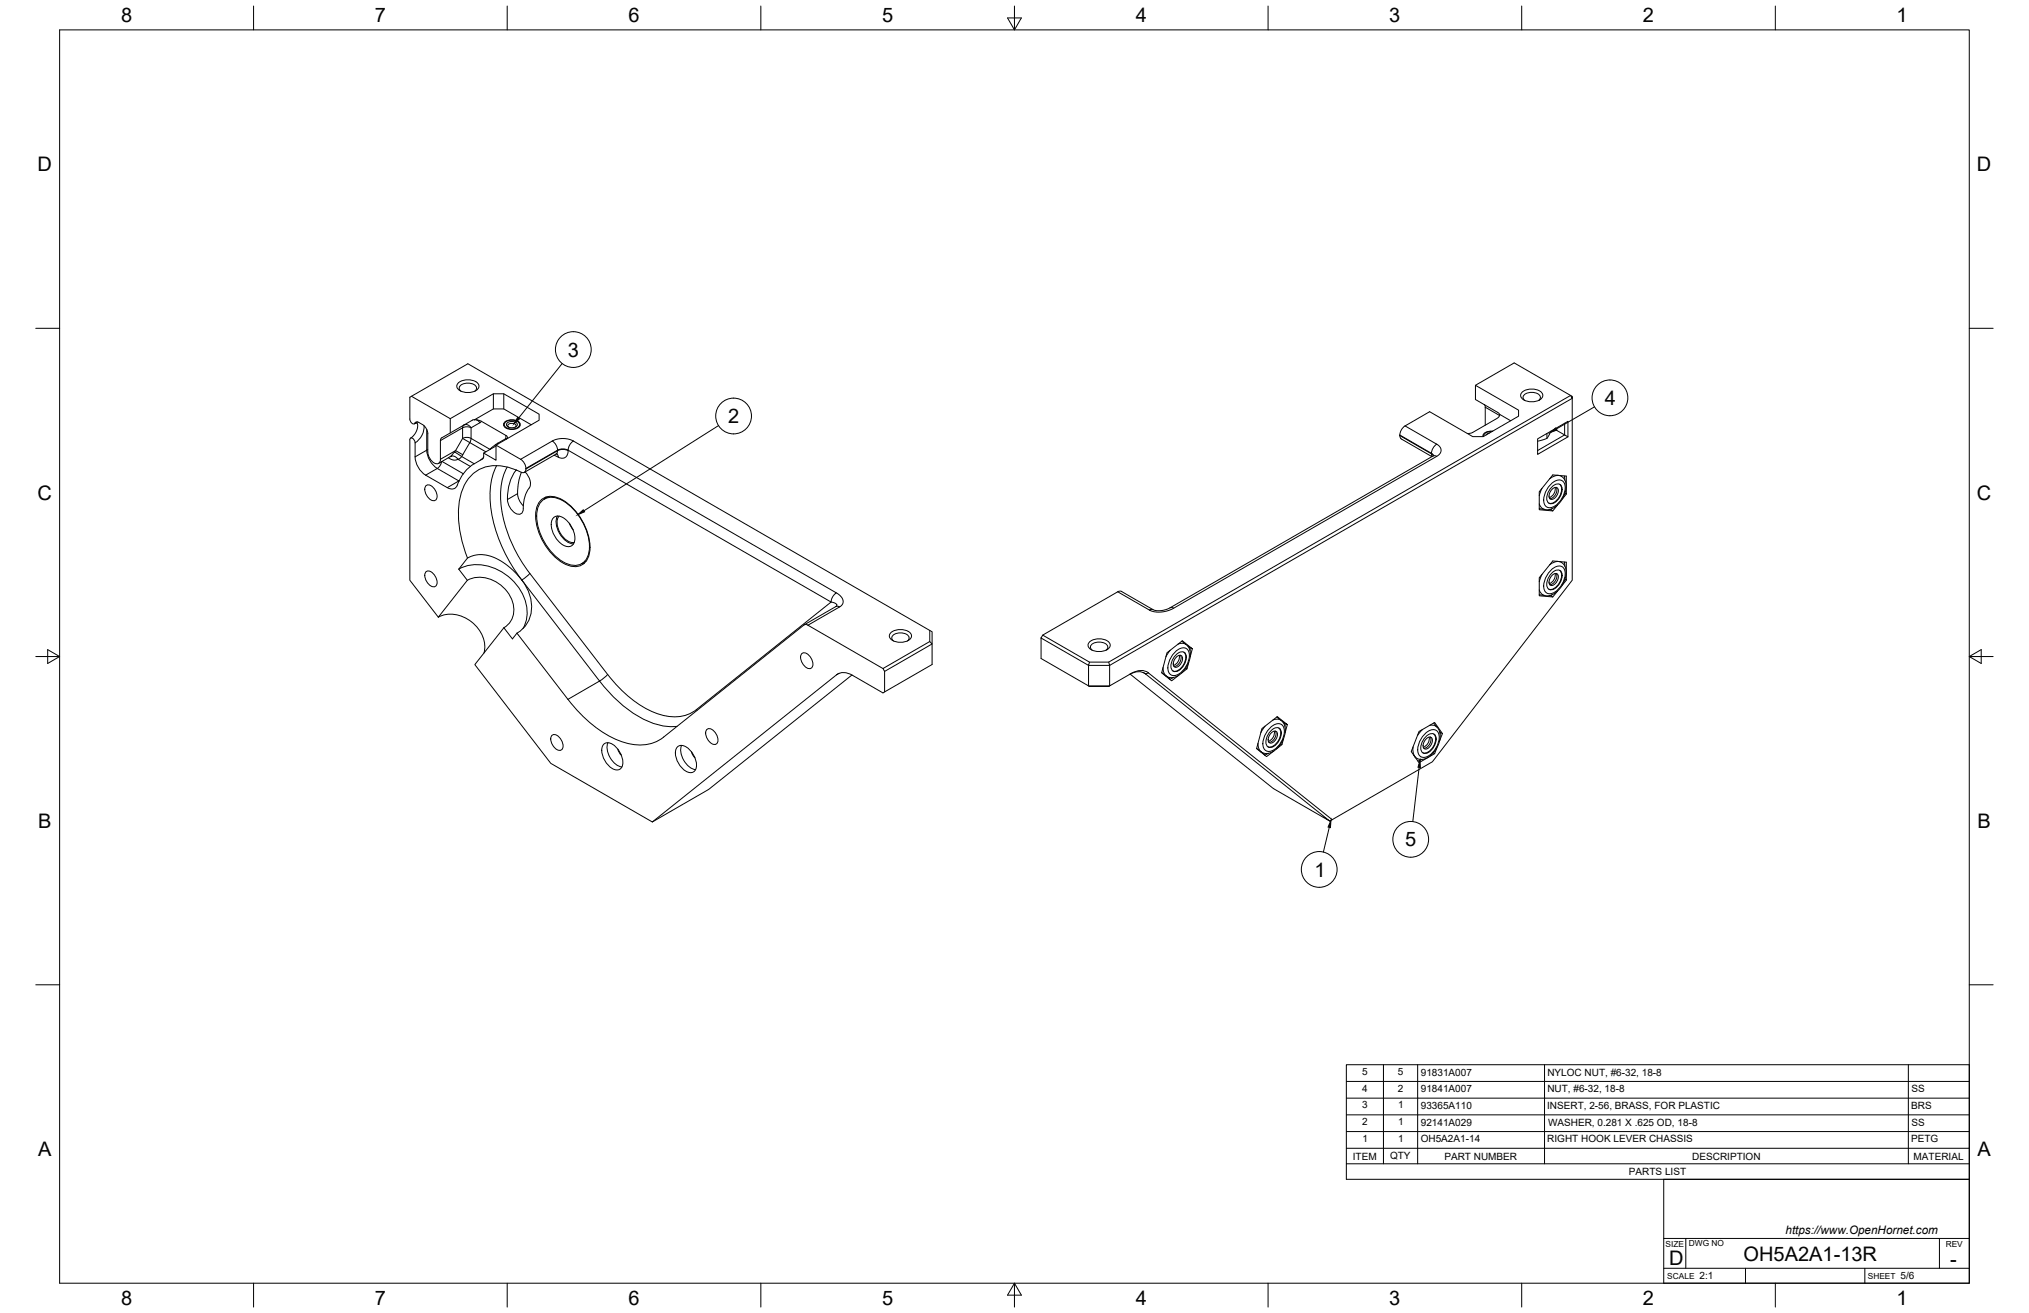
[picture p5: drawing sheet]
<svg xmlns="http://www.w3.org/2000/svg" width="864mm" height="559mm" viewBox="0 0 864 559" stroke-linecap="round" stroke-linejoin="round" font-family="sans-serif">
<!-- layer: Visible -->
<g fill="none" stroke="#000" stroke-width=".43">
<path d="M175.1 168.7l16.5 9.5v6.1M191.6 178.2l18.4-10.6h4.4l15.1 8.7v2.5l-18.4 10.6M195.2 162.9a6.7 6.7 0 0 1 8.3 .4 2.48 2.48 0 0 1-2.4 3.5 5.8 5.8 0 0 1-6.6-1.9 1.84 1.84 0 0 1 .7-2zM196.2 166.5a1.75 1.75 0 0 1-.6-2 1.75 1.75 0 0 1 1.7-1.2 4.1 4.1 0 0 1 5.6 1.9l-.8 1.3M201.9 178.7l8.1-4.7h4.4l11.7 6.8M201.9 178.7l-.8 .1-13.3 7.7-.3 1v8a1.74 1.74 0 0 1-1.2 1.9 1.74 1.74 0 0 1-2.1-.7l-1.3-1.7-.8-2v-8.4a5.4 5.4 0 0 0-3.9-4.8l-1.3-.1a1.24 1.24 0 0 1-1.4 .6 1.24 1.24 0 0 1-.9-1.2l-.2-10 24.7-14.3 196.6 113.5v4.7M201.9 178.7l2.8 .5 10.6 6.1M210 167.6v6.4M214.4 167.6v6.4M214.8 179.6a4.6 4.6 0 0 1 6.6 .9 3.2 3.2 0 0 1-4.2 2.2 2.27 2.27 0 0 1-2.7-2.7zM215.1 179.7a4.2 4.2 0 0 1 6 .8 2.84 2.84 0 0 1-3.6 2.1 2.16 2.16 0 0 1-2.7-2.5zM628 164l18.3 10.6v2.5l-15 8.7h-4.4l-18.4-10.6-10.5 6.1"/>
<path d="M631.7 172.1l.5 1.2v7.7M638.3 176.3l4.7 2.8M648 166.8a6.7 6.7 0 0 1 8.3 .5 2.48 2.48 0 0 1-2.4 3.5 5.8 5.8 0 0 1-6.6-2 1.84 1.84 0 0 1 .7-2zM649 170.4a1.75 1.75 0 0 1-.6-1.9 1.75 1.75 0 0 1 1.7-1.2 4.1 4.1 0 0 1 5.6 1.9l-.8 1.2M176.4 180.4l1.2-.2 .1 2-1.1 2.5-1.8 1.8M176.7 188.5v5.9a10 10 0 0 0 4.5 7.8l9.2 5.3a2.86 2.86 0 0 0 3 .4 2.86 2.86 0 0 0 1.7-2.5 16.7 16.7 0 0 1 6.8-8.1M176.7 188.5a1.76 1.76 0 0 0-2-2l-.3 .7v59.7l12.2 15.8M191.7 194.3l-5 2.9M211.1 189.8l-5.2 3-.3 2.4-3.7 2.1M211.1 189.4l10.5 6.1a4.1 4.1 0 0 1 1.7 5.5l-1 .2a20.2 20.2 0 0 0-18.8-1.2 19 19 0 0 0-8.3 15.7 49.6 49.6 0 0 0 3.8 21.8M211.1 189.4v6.5l-5.2-3.1M215.3 185.3l.7 .6v.7"/>
<path d="M215.8 180a2.87 2.87 0 0 1 4.4 .7 2.71 2.71 0 0 1-4.7 0zM216.4 181.8l-.2-.3a1.57 1.57 0 0 1 2.4-1.3l1 .7-.3 .9M237.1 193.1l-13.9 7.9M598.1 181.2a3.9 3.9 0 0 0-1.6 5.6l13 7.5M610.3 193.8l-113 65.3-3.2 .8-3-.3-13.8-7.9M626.8 184.1l11.1-6.6a1.19 1.19 0 0 0-.5-2l-9.4-5.5v-6l16.5-9.5 24.7 14.2v.8l-.7-1.2-196.6 113.5h-8.2M626.8 184.1l-2.3 .4M634 184.3l-1.5 .8M635 183.6a2.85 2.85 0 0 0-3.5 2.1M635.3 183.5a3.7 3.7 0 0 0-4.1 1.9v.4M658.4 184.5v2.1M660 183.5l-1.6 3.1-3.9 1.2"/>
<path d="M665.9 180.1v5l-4.3-2.5M667.4 185.9l-12.9 7.5v-6.6l12.9-7.5v6.6l-1.5-.8-11.4 6.6M181.4 206.6a3.3 3.3 0 0 1 4.2 2.7 2.36 2.36 0 0 1-1 3.8 5 5 0 0 1-3.5-6.1zM219.7 200a18.5 18.5 0 0 0-3.2 14.8 5.7 5.7 0 0 0 4.8 4.1 2.05 2.05 0 0 0 1.4-2.4M221.9 201l-1.2 4.2a10.7 10.7 0 0 0 1.1 8.9l1 1.2M223.5 200.9a5.8 5.8 0 0 1 .9 8.1 15.6 15.6 0 0 0-1.7 7.5M230.5 212.6a7.6 7.6 0 0 1 9 .2 25.2 25.2 0 0 1 11.6 21.6 6.6 6.6 0 0 1-10.2 5.9 24.8 24.8 0 0 1-12.9-22.3 8.2 8.2 0 0 1 2.5-5.4zM230.9 213a7.4 7.4 0 0 1 8.8 .2 24.4 24.4 0 0 1 11.1 20.9 6.4 6.4 0 0 1-9.8 5.7 24 24 0 0 1-12.5-21.6 8 8 0 0 1 2.4-5.2zM233.6 211.3l-1.9 1.1 .8-.9M237.3 219.6a9.3 9.3 0 0 0 3.3 10.4l2.1 1.3 1.4 .2M238 219.7a7.3 7.3 0 0 0 1.6 8.8l2.8 2.1 2 .2M655.2 216.5l2.1 .3"/>
<path d="M656.3 207.8l-1.1 3.2M659.9 216.9l1 .5M660.4 208.4l.5-.4a1.38 1.38 0 0 1 1.8-.5 1.38 1.38 0 0 1 .5 1.9 3.4 3.4 0 0 1-3.3 3 3 3 0 0 1 .5-4zM660.5 207.3a2.44 2.44 0 0 1 4.1-.4 6.1 6.1 0 0 1-4.8 7.5 3.1 3.1 0 0 1-1-4.5zM660.5 216.5l-1.1 .4M661.9 207.5a3.9 3.9 0 0 1-2.5 4.3M662.4 207.4a3.6 3.6 0 0 1-2.8 4.8M662.6 202.3l.8 .1M663.4 202.4h.7M663.4 202.3l1.2 .4 1 .9 1 2.5-.3 3.3-1.8 3.7-2.2 2.4-2.9 1.4-1.2 .1-1.6-.5-.7-.7-.7-1.4M663.4 202.3l-2.1 .5-1.7 1M663.8 206.1a5.1 5.1 0 0 1-1.1 6.7l-1.8 1.3h-1.7"/>
<path d="M665.8 202.6l.3 1.8M666.1 210l.6 .3v-7.7l-5.8-.5-5.7 7.2v7.6l5.7 .5 2.1-2.5M666.7 210.3l-1.8 2.1M235.6 220.3a4.1 4.1 0 0 1 5.7 1.2 9.6 9.6 0 0 1 2.8 9.9 3.4 3.4 0 0 1-5.3 0 9.7 9.7 0 0 1-3.6-10.5zM242.3 222.7l1.7 2.9M249.5 238.8l-1.9 1.1 1.2-.3M662.6 238.9l.8 .1M663.4 239h.7M663.4 239l1.9 .9 1.2 2.3v2.7l-.9 3-2.1 3.1-2.2 1.8-2.6 .8-2.1-.5M663.4 239l-2.1 .4-1.7 1M665.8 239.2l.3 1.8M181.4 243.3a3.3 3.3 0 0 1 4.2 2.6 2.36 2.36 0 0 1-1 3.9 5 5 0 0 1-3.5-6.1z"/>
<path d="M195.3 242.2l4-4.9 3.7-1.2 3.5 .1 3.5 .9 3.5 1.9 3.6 2.6 3.5 3.5a22.2 22.2 0 0 1 5.7 13.8 12.5 12.5 0 0 1-6.3 10.6M195.3 242.2l3.6 4.8M195.3 242.2a19.8 19.8 0 0 1 23.5 5.4 17.2 17.2 0 0 1 3.8 20M198.9 247l-12.3 15.7M198.9 247a14 14 0 0 1 17.8 6 9.8 9.8 0 0 1-2.2 14.2M355.9 258.1l-13.6 7.8M477.3 251.7l-.7-.1-.8 .3-32 18.4M490.8 259.5l-.7-.2-.9 .3M655.2 253.1l2.1 .3M655.2 251l.4 1.1 1 1M656.3 244.4l-1.1 3.2M659.9 253.5l1 .6"/>
<path d="M660.4 245.1l.5-.5a1.38 1.38 0 0 1 1.8-.4 1.38 1.38 0 0 1 .5 1.8 3.4 3.4 0 0 1-3.3 3.1 3 3 0 0 1 .5-4zM660.5 243.9a2.44 2.44 0 0 1 4.1-.3 6.1 6.1 0 0 1-4.8 7.4 3.1 3.1 0 0 1-1-4.5zM660.5 253.2l-1.1 .3M661.9 244.1a3.9 3.9 0 0 1-2.5 4.3M662.4 244a3.6 3.6 0 0 1-2.8 4.8M663.8 242.7a5.1 5.1 0 0 1-1.1 6.7l-1.8 1.3-1.7 .1M666.1 246.6l.6 .3v-7.6l-5.8-.6-5.7 7.2v7.7l5.7 .5 2.1-2.6M666.7 246.9l-1.8 2.2M186.6 262.7a14 14 0 0 1 17.5 5.6 11.8 11.8 0 0 1 1.9 9.7M220 269.5l21.7 28.1a49.9 49.9 0 0 0 25.5 18.8 17.4 17.4 0 0 0 15.3-2.7M220 269.5l-1.9 2.4-3.6-4.7-12.4 15.7 32.3 42 43.2 24.9 78.5-62.6a5.9 5.9 0 0 1 6.9 .2M341.3 278.1a3.3 3.3 0 0 1 4.3 2.6 2.36 2.36 0 0 1-1.1 3.9 5 5 0 0 1-3.5-6.1z"/>
<path d="M343.9 266.1l31.9 18.4M343.9 266.1l-1.1-.3-.6 .2-59.8 47.7M379.3 269.2a6.7 6.7 0 0 1 8.3 .4 2.48 2.48 0 0 1-2.4 3.5 5.8 5.8 0 0 1-6.6-1.9 1.84 1.84 0 0 1 .7-2zM380.3 272.8a1.75 1.75 0 0 1-.6-2 1.75 1.75 0 0 1 1.7-1.2 4.1 4.1 0 0 1 5.6 1.9l-.8 1.3M395.7 268.3l1 .6v13.9l-20.9 12.1-12.9-7.4M443.1 271.5v8.7l20.6 12h8.2l.4-.3h-9v-8.7h9l-.4-1.4M443.8 270.3l19.9 11.5-.4 1.4-20.2-11.7zM463.9 273.1a6.7 6.7 0 0 1 8.3 .5 2.48 2.48 0 0 1-2.4 3.5 5.8 5.8 0 0 1-6.6-2 1.84 1.84 0 0 1 .7-2zM464.9 276.7a1.75 1.75 0 0 1-.7-2 1.75 1.75 0 0 1 1.8-1.1 4.1 4.1 0 0 1 5.5 1.8l-.7 1.3M498.1 276.7l-1.8 2.8M500.5 279.9l.4-.4a1.38 1.38 0 0 1 1.9-.5 1.38 1.38 0 0 1 .5 1.8 3.4 3.4 0 0 1-3.4 3.1 3 3 0 0 1 .6-4zM500.5 278.7a2.44 2.44 0 0 1 4.2-.3 6.1 6.1 0 0 1-4.9 7.4 3.1 3.1 0 0 1-1-4.5z"/>
<path d="M501.9 278.9a3.9 3.9 0 0 1-2.5 4.3M502.4 278.9a3.6 3.6 0 0 1-2.7 4.7M503 272.9l1.8 1.4M503.9 277.5a5.1 5.1 0 0 1-1.2 6.8l-1.8 1.3h-1.7M504.6 274.2l1.3 1.2 .7 2.3-.1 2.5-1.3 3.3-1.9 2.5-2.4 1.8-2.2 .6-2-.5M504.6 274.1l-1.5-.3-1.7 .4M505.3 274.7l1 .8a.88 .88 0 0 1 .2 1.4M505.9 275.2l1.6 .9-4.3-3.4-6.5 5.1-2.3 8.5 4.3 3.5 3.1-2.5M507.5 276.1l-.9 3.4M362.6 287.3l-61 48.7-24 13.8M375.8 284.5l19.9-11.5 1 1.1-20.2 11.7zM376.5 285.8v8.7"/>
<path d="M481 286.9l61 48.7 24 13.8-78.4-62.6a5.9 5.9 0 0 0-6.9 .3M494.5 286.2l1.8 1.5M495 284.1l.4 2.4 .9 1.2M496.3 287.7l1.1 .9a.94 .94 0 0 0 1.7-.1l.3-.2M496.3 287.7l.4 .2M497.6 288.9l.4 .2M504.7 284.3l.5 .3-2.4 1.9M505.9 281.9l-.7 2.7M235 312.9a3.3 3.3 0 0 1 4.2 2.6 2.36 2.36 0 0 1-1 3.9 5 5 0 0 1-3.5-6.1zM257.2 316.6a4.3 4.3 0 0 1 5.5 1.9 7.8 7.8 0 0 1 1.8 8.3 3.5 3.5 0 0 1-5.3-.8 8.3 8.3 0 0 1-2.5-9zM288.5 317.7a4.3 4.3 0 0 1 5.5 1.9 7.8 7.8 0 0 1 1.8 8.3 3.5 3.5 0 0 1-5.3-.8 8.3 8.3 0 0 1-2.4-8.9zM300.9 310.4a3.3 3.3 0 0 1 4.3 2.6 2.36 2.36 0 0 1-1.1 3.9 5 5 0 0 1-3.5-6.1z"/>
<path d="M534.9 318.5l1.8 1.5M535.4 316.4l.5 2.4 .8 1.2M536.7 320l1.1 .9a.95 .95 0 0 0 1.7-.1l.3-.2M538.5 309l-1.8 2.8M540.9 312.1l.4-.4a1.38 1.38 0 0 1 1.9-.4 1.38 1.38 0 0 1 .5 1.8 3.4 3.4 0 0 1-3.4 3 3 3 0 0 1 .6-4zM540.9 311a2.44 2.44 0 0 1 4.2-.3 6.1 6.1 0 0 1-4.8 7.4 3.1 3.1 0 0 1-1-4.5zM541.8 306.5a3.2 3.2 0 0 1 3.8 .3l1.2 1.9 .3 2.5-.6 2.8-1.3 2.5-1.8 2.2-2.5 1.6-2.3 .4-1.9-.7M542.3 311.2a3.9 3.9 0 0 1-2.4 4.3M542.8 311.1a3.6 3.6 0 0 1-2.7 4.8M543.4 305.2l1.8 1.4M544.3 309.8a5.1 5.1 0 0 1-1.2 6.7l-1.8 1.3h-1.7M545.1 316.6l.5 .3-2.4 1.9"/>
<path d="M545.7 307l1 .8a.9 .9 0 0 1 .2 1.4M546.4 307.5l1.5 .9-4.3-3.4-6.5 5.1-2.3 8.5 4.3 3.4 3.1-2.4M546.4 314.2l-.8 2.7M547.9 308.4l-.9 3.4M601.5 317.8l-.1 2 .7 2.1M605.5 310.4l-2.2 2.6M606.8 314.7l.4-.4a1.38 1.38 0 0 1 1.9-.5 1.38 1.38 0 0 1 .5 1.8 3.4 3.4 0 0 1-3.3 3.1 3 3 0 0 1 .5-4zM606.9 313.5a2.44 2.44 0 0 1 4.1-.3 6.1 6.1 0 0 1-4.8 7.4 3.1 3.1 0 0 1-1-4.4zM608.3 313.7a3.9 3.9 0 0 1-2.5 4.3M608.5 308.7l1.1-.1 1.4 .4M608.8 313.7a3.6 3.6 0 0 1-2.8 4.7M610.2 307.7l1.4 1.7"/>
<path d="M610.2 312.3a5.1 5.1 0 0 1-1.1 6.8l-1.8 1.3h-1.7M610.9 309l1.5 1.6 .6 2.3-.5 3.3-1.5 3-2.5 2.7-2.2 1.1-2.3 .1-1.9-1.2M612.7 311.2l.2 1.1M612.9 311.6l1 .6M613.9 312.2l-3.3-4.7-6.6 3.8-3.3 8.6 3.3 4.7 6.6-3.8 1-2.6M613.9 312.2l-1.1 3.1M538.1 321.2l.3 .2M601.6 321.2l.5 .7M602.1 321.9l.4 .6M605.2 323.2l-1.7 .7M610 320.4l.6 .4M567 348.8l42.7-24.6 59.5-77.3v-77.4l-196.9 113.7v8.7l9.1-5.2a6.6 6.6 0 0 1 7.4-.3l78.2 62.4-1 .6"/>
</g>
<!-- layer: Visible Narrow -->
<g fill="none" stroke="#000" stroke-width=".43">
<path d="M177.8 179.6l-1.2 .5M202.9 178.7l1.3 1.2-3.7 2.2v4.5l8 4.6M204.9 179.3l-.6 .6M632.2 173.3l6.1 3.5M180.5 181.1a8.2 8.2 0 0 1-3.8 7.4M181.6 182.8v8.8M181.6 191.6l-4.9 2.8M181.6 191.6a9.9 9.9 0 0 0 4.5 7.8M182.1 191.4l-.5 .2M186.1 199.4l9.2 5.3-4.9 2.8M186.1 199.4l-4.9 2.8M187.5 187.5l9.4-5.4v4.5l-3 5.2"/>
<path d="M187.9 196.5l-.6 1.7-1.2 1.2M188.1 196.4l9.1 5.2M191.7 194.3l-.1 .1M193.9 191.8l3.1 1.7M193.9 191.8l-6.4 3.7M193.9 191.8l-.4 .5M196.9 186.6l1.8-.5a1.53 1.53 0 0 1 1.8 .8l-.5 1.5zM197 193.5l-.5 .8-2.8-1.8a.44 .44 0 0 0-.5-.1 .44 .44 0 0 0-.2 .5l-1.3 1.4 1.6-.1 1.6 1.2-1.8 .4-2.2-1M197.2 181.1a2.24 2.24 0 0 1 3.3 1l-1.8-.5-1.8 .5zM201.8 197.4l-5.3-3.1-.8 .8-.8 .3 5.3 3.1M205.8 194.7l-1.3 1.1M206.8 192.3l-6.8-3.9-3 5.1"/>
<path d="M208.5 191.2v.1M211.4 198.2a34.1 34.1 0 0 0-1.4 23.7 67.6 67.6 0 0 0 12.1 24.9M211.9 188.6l.1 .3M211.9 188.6l-3.4 2.6M215.3 186.7l.1 .2M215.3 185.3v1.4M215.3 186.7l-3.4 1.9M215.3 186.7l.3 .1M215.9 198.8a31.6 31.6 0 0 0-1.3 23.1 62.1 62.1 0 0 0 10.9 22.1l-3.4 2.8M235.1 187.7l1.7-.7 2.4-.4 2.7 .3 2.2 .8M235.1 187.7l-13.5 7.8M235.1 187.7l1.4 1.4 .8 2.5"/>
<path d="M237 193.1l.7 1.5M237.3 191.8l-13.5 7.6M237.3 191.8l-13.5 7.8M237.3 191.8l2.6-.5 1.9 .5M237.3 191.6l2.6-.5 1.9 .5M237.3 191.8l-.2 .9-.4 .6M241.8 191.6a2.86 2.86 0 0 1-1.4 3.2 2.86 2.86 0 0 1-3.5-.6l-1.1-.5M241.8 191.6l111.9 64.6-57.2 45.8M244.1 187.7l111.9 64.6-1.2 1.1-1 2.1a.94 .94 0 0 0 1.3 1.1l1.1 .7-.3 .8M244.1 187.7l-1.4 1.4-.9 2.5M595.8 185.1l13.5 8M595.8 185.4l13.5 7.7"/>
<path d="M598 181.3l13.5 7.7M609.3 193.1l.3 1.2M609.3 193.2l.8 .8M609.9 194.1l.8-.2 .8 .3M611.5 189l1.2 .9 .7 1.6-.4 1.4-1.5 1.3M611.5 194.2l-111.9 64.6-.8-.2-.8 .1M611.5 189l-1.7 2a1.66 1.66 0 0 0 .1 2.4l.3 .5M195.3 204.7h.1M195.4 204.6l-.1 .1M197.1 201.6v.1M219.8 200.1l-.2 .1M220.3 210.1l-4.3 2.5"/>
<path d="M660.2 206a3.5 3.5 0 0 1 5.4-.8 8.2 8.2 0 0 1-2.5 9.2 3.5 3.5 0 0 1-5.4 .7 8.2 8.2 0 0 1 2.5-9.1zM222.1 246.8l33.1 43.1M225.5 244.1l33.1 43M356 252.3l2.1 1.8 .8 2.1-.4 1.1-1.1 1-1.6-.2M357.4 258.3l-13.5 7.8M475.7 251.9l14.6 8.2 2.4 .4 2.6-.1 4.3-1.6M660.2 242.6a3.5 3.5 0 0 1 5.4-.8 8.2 8.2 0 0 1-2.5 9.2 3.5 3.5 0 0 1-5.4 .8 8.2 8.2 0 0 1 2.5-9.2zM500.2 277.4a3.5 3.5 0 0 1 5.4-.7 8.2 8.2 0 0 1-2.5 9.1 3.5 3.5 0 0 1-5.4 .8 8.2 8.2 0 0 1 2.5-9.2zM255.2 289.9l-13.5 7.7M255.2 289.8a50.5 50.5 0 0 0 25 18.7l4.9 .7 3.1-.1M258.6 287l-3.4 2.9M258.6 287a46.3 46.3 0 0 0 23.7 17.5 16.1 16.1 0 0 0 14.2-2.5"/>
<path d="M357.2 286.6l-1.1 .6M486.5 286.2l1.1 .6 1.2-.4M258.8 316.1a8.6 8.6 0 0 0 5.9 10.3M263 318.8l1.4 2.6M290.1 317.2a8.6 8.6 0 0 0 6 10.3M294.3 320l1.5 2.5M296.5 302l.2 .3M540.6 309.7a3.5 3.5 0 0 1 5.4-.8 8.2 8.2 0 0 1-2.5 9.2 3.5 3.5 0 0 1-5.4 .8 8.2 8.2 0 0 1 2.5-9.2zM606.6 312.2a3.5 3.5 0 0 1 5.4-.7 8.2 8.2 0 0 1-2.6 9.1 3.5 3.5 0 0 1-5.4 .8 8.2 8.2 0 0 1 2.6-9.2z"/>
</g>
<!-- layer: Border -->
<g fill="none" stroke="#000" stroke-width=".43">
<path d="M25.4 12.7h812.8v533.4h-812.8zM107.9 2.6v10.1M215.9 2.6v10.1M323.8 2.6v10.1M428.8 7.6h5.9l-2.9 5.1zM431.8 2.6v10.1M539.7 2.6v10.1M647.7 2.6v10.1M755.6 2.6v10.1M15.2 139.7h10.2M838.2 139.7h10.1M15.2 279.4h10.2"/>
<path d="M20.3 276.5l5.1 2.9-5.1 3zM838.2 279.4l5.1-2.9v5.9zM838.2 279.4h10.1M15.2 419.1h10.2M838.2 419.1h10.1M107.9 546.1v10.2M215.9 546.1v10.2M323.8 546.1v10.2M431.8 546.1l2.9 5.1h-5.9zM431.8 546.1v10.2M539.7 546.1v10.2M647.7 546.1v10.2"/>
<path d="M755.6 546.1v10.2"/>
</g>
<!-- layer: Titleblock -->
<path d="M708.1 501.9h130.1v44.2h-130.1zM708.1 539.8h130.1M708.1 527.1h130.1M717.5 527.1v12.7M742.9 539.8v6.3M793.7 539.8v6.3M825.5 527.1v12.7" fill="none" stroke="#000" stroke-width=".43"/>
<!-- layer: Parts Lists -->
<path d="M573 453.1h265.2v48.8h-265.2zM588.8 453.1v42.2M603.4 453.1v42.2M657.4 453.1v42.2M812.2 453.1v42.2M573 474.5h265.2M573 467.4h265.2M573 460.2h265.2M573 495.3h265.2M573 488.7h265.2M573 481.6h265.2" fill="none" stroke="#000" stroke-width=".43"/>
<!-- layer: Balloons -->
<g fill="none" stroke="#000" stroke-width=".43">
<path d="M239.3 154.7l-18.6 23.2M678.6 173.2l-16.2 9.4M305.8 181.1l-57.3 36.3M604 326.6l-2.7 23.1M565.8 352.1l-2.5 10.5"/>
<circle cx="244" cy="148.8" r="7.6"/>
<circle cx="312.2" cy="177" r="7.6"/>
<circle cx="685.2" cy="169.3" r="7.6"/>
<circle cx="600.4" cy="357.2" r="7.6"/>
<circle cx="561.5" cy="370" r="7.6"/>
</g>
<path d="M220.3 177.6l.8 .7-2.3 2zM659.8 184.1l2.4-2 .5 .9zM246 219l2.2-2 .6 .8zM604.4 323.6l.1 3-1-.1zM566.5 349.1l-.2 3.1-1-.2z" fill="#000" stroke="#000" stroke-width=".43"/>
<g font-size="8.5">
<text x="51.6" y="9.4">8</text>
<text x="159.5" y="9.4">7</text>
<text x="267.5" y="9.4">6</text>
<text x="375.4" y="9.3">5</text>
<text x="483.4" y="9.4">4</text>
<text x="591.3" y="9.4">3</text>
<text x="699.3" y="9.4">2</text>
<text x="807.2" y="9.4">1</text>
<text x="16" y="72.9">D</text>
<text x="841.4" y="72.9">D</text>
<text x="241.7" y="151.8">3</text>
<text x="683" y="172.4">4</text>
<text x="310" y="180.1">2</text>
<text x="16" y="212.6">C</text>
<text x="841.4" y="212.6">C</text>
<text x="16.2" y="352.3">B</text>
<text x="841.7" y="352.3">B</text>
<text x="598.1" y="360.2">5</text>
<text x="559.4" y="373.1">1</text>
<text x="16.2" y="492">A</text>
<text x="841.7" y="492">A</text>
<text x="710.4" y="538.4">D</text>
<text x="742.1" y="536.7">OH5A2A1-13R</text>
<text x="830.1" y="538.8">-</text>
<text x="51.6" y="555.5">8</text>
<text x="159.5" y="555.5">7</text>
<text x="267.5" y="555.5">6</text>
<text x="375.4" y="555.4">5</text>
<text x="483.4" y="555.5">4</text>
<text x="591.3" y="555.5">3</text>
<text x="699.3" y="555.5">2</text>
<text x="807.2" y="555.5">1</text>
</g>
<text font-size="5" x="760" y="525.2">https://www.OpenHornet.com</text>
<g font-size="4.3">
<text x="579.8" y="457.5">5</text>
<text x="594.9" y="457.5">5</text>
<text x="604.7" y="457.7">91831A007</text>
<text x="658.6" y="457.8">NYLOC NUT, #6-32, 18-8</text>
<text x="579.8" y="464.6">4</text>
<text x="595" y="464.6">2</text>
<text x="604.7" y="464.8">91841A007</text>
<text x="658.6" y="464.9">NUT, #6-32, 18-8</text>
<text x="813.6" y="464.9">SS</text>
<text x="579.8" y="471.7">3</text>
<text x="595.1" y="471.7">1</text>
<text x="604.7" y="472">93365A110</text>
<text x="658.5" y="472">INSERT, 2-56, BRASS, FOR PLASTIC</text>
<text x="813.5" y="472">BRS</text>
<text x="579.8" y="478.8">2</text>
<text x="595.1" y="478.8">1</text>
<text x="604.7" y="479.1">92141A029</text>
<text x="658.9" y="479.1">WASHER, 0.281 X .625 OD, 18-8</text>
<text x="813.6" y="479.1">SS</text>
<text x="579.9" y="485.9">1</text>
<text x="595.1" y="485.9">1</text>
<text x="604.7" y="486.2">OH5A2A1-14</text>
<text x="658.6" y="486.2">RIGHT HOOK LEVER CHASSIS</text>
<text x="813.4" y="486.2">PETG</text>
<text x="575.8" y="493.5">ITEM</text>
<text x="591.7" y="493.4">QTY</text>
<text x="614.8" y="493.5">PART NUMBER</text>
<text x="720.3" y="493.5">DESCRIPTION</text>
<text x="814.5" y="493.5">MATERIAL</text>
<text x="693.3" y="500.1">PARTS LIST</text>
<text x="723.4" y="544.5">2:1</text>
<text x="809" y="544.5">5/6</text>
</g>
<g font-size="3.5">
<text x="708.9" y="530.9">SIZE</text>
<text x="718.9" y="530.5">DWG NO</text>
<text x="828.2" y="530.9">REV</text>
<text x="709.6" y="544.2">SCALE</text>
<text x="795" y="544.2">SHEET</text>
</g>
</svg>
